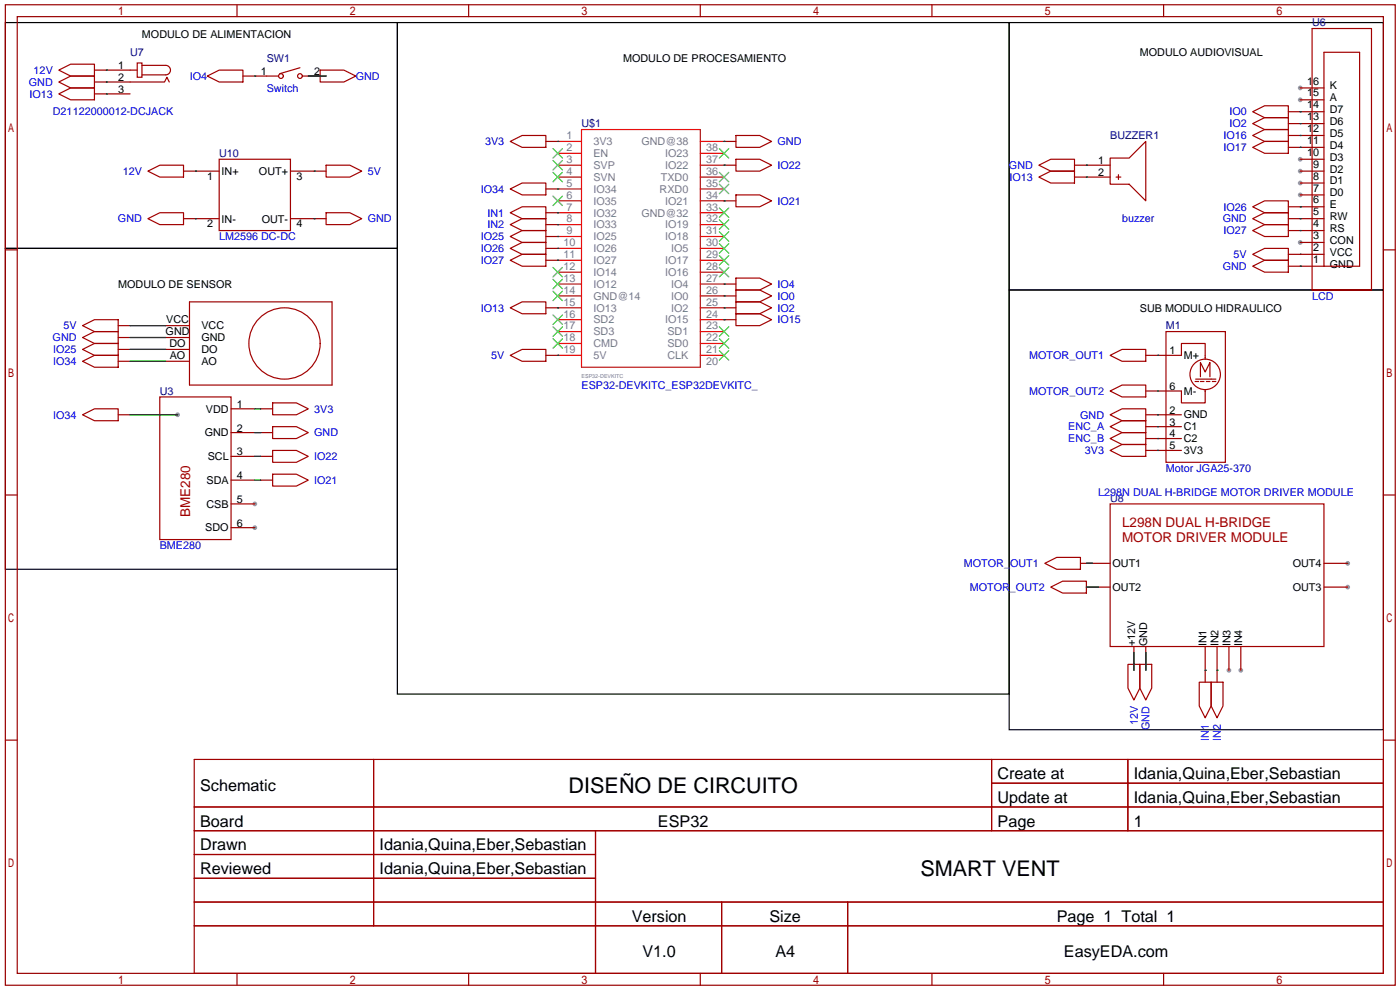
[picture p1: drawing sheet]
<svg xmlns="http://www.w3.org/2000/svg" width="299mm" height="212mm" viewBox="0 0 299 212" stroke-linecap="round" stroke-linejoin="round" font-family="sans-serif">
<g fill="#999">
<circle cx="54.5" cy="107.7" r=".51"/>
<circle cx="54.5" cy="112.8" r=".51"/>
<circle cx="278" cy="51.8" r=".51"/>
<circle cx="278" cy="41.7" r=".51"/>
<circle cx="278" cy="39.1" r=".51"/>
<circle cx="278" cy="36.6" r=".51"/>
<circle cx="278" cy="34" r=".51"/>
<circle cx="278" cy="21.3" r=".51"/>
<circle cx="278" cy="18.8" r=".51"/>
<circle cx="262.8" cy="143.3" r=".51"/>
<circle cx="265.3" cy="143.3" r=".51"/>
<circle cx="288.2" cy="120.4" r=".51"/>
<circle cx="288.2" cy="125.5" r=".51"/>
<circle cx="38" cy="88.6" r=".51"/>
</g>
<g fill="none" stroke="#a10000" stroke-width=".25">
<path d="M44.3 16.3l2.6-1.3h5v2.5h-5zM51.9 16.3h7.7M64.1 14.5l-4.3 1.2M64.6 16.3h5.1M68.5 15h5l2.6 1.3-2.6 1.2h-5zM278 18.8h5.1M280.5 6.1h12.7v55.9h-12.7zM109.1 30.2l2.5-1.2h5.1v2.5h-5.1zM116.7 30.2h2.6M154.8 35.3h2.6M154.8 30.2h2.6M157.4 34h5l2.6 1.3-2.6 1.3h-5z"/>
<path d="M157.4 29h5l2.6 1.2-2.6 1.3h-5zM222.1 35.3l2.6-1.3h5v2.6h-5zM222.1 37.8l2.6-1.2h5v2.5h-5zM229.7 35.3h7.7M229.7 37.8h7.7M237.4 33.8h4l3.6-3.6v12.7l-3.6-3.5h-4zM238.6 37.8h1M239.1 37.3v1.1M267.8 23.9l2.6-1.3h5.1v2.5h-5.1zM267.8 26.4l2.6-1.3h5.1v2.6h-5.1zM267.8 29l2.6-1.3h5.1v2.5h-5.1zM267.8 31.5l2.6-1.3h5.1v2.6h-5.1z"/>
<path d="M275.5 31.5h7.6M275.5 29h7.6M275.5 26.4h7.6M275.5 23.9h7.6M278 39.1h5.1M278 36.6h5.1M278 34h5.1M278 21.3h5.1M109.1 50.5l2.5-1.2h5.1v2.5h-5.1zM109.1 40.4l2.5-1.3h5.1v2.6h-5.1zM116.7 50.5h2.6M116.7 40.4h2.6"/>
<path d="M154.8 42.9h2.6M157.4 41.7h5l2.6 1.2-2.6 1.3h-5zM157.4 59.4h5l2.6 1.3-2.6 1.3h-5zM267.8 54.4l2.6-1.3h5.1v2.5h-5.1zM267.8 56.9l2.6-1.3h5.1v2.6h-5.1zM267.8 49.3l2.6-1.3h5.1v2.5h-5.1zM267.8 46.7l2.6-1.2h5.1v2.5h-5.1zM267.8 44.2l2.6-1.3h5.1v2.6h-5.1zM275.5 54.4h7.6M275.5 56.9h15.2v-45.7h-7.6v45.7M275.5 49.3h7.6M275.5 46.7h7.6"/>
<path d="M275.5 44.2h7.6M278 51.8h5.1M278 41.7h5.1M17.7 72.1l2.5-1.2h5.1v2.5h-5.1zM17.7 69.6l2.5-1.3h5.1v2.6h-5.1zM17.7 77.2l2.5-1.3h5.1v2.6h-5.1zM17.7 74.7l2.5-1.3h5.1v2.5h-5.1zM25.3 69.6h2.5M25.3 72.1h2.5M25.3 74.7h2.5M25.3 77.2h2.5M35.4 69.6h5.1"/>
<path d="M35.4 72.1h5.1M35.4 74.7h5.1M35.4 77.2h5.1M40.5 64.5h30.5v17.8h-30.5zM109.1 75.9l2.5-1.2h5.1v2.5h-5.1zM109.1 65.8l2.5-1.3h5.1v2.6h-5.1zM116.7 75.9h2.6M116.7 65.8h2.6M154.8 68.3h2.6M154.8 60.7h2.6M157.4 67.1h5l2.6 1.2-2.6 1.3h-5zM17.7 88.6l2.5-1.2h5.1v2.5h-5.1z"/>
<path d="M25.3 88.6h2.5M34.2 84.8h15.2v30.5h-15.2zM49.4 87.4h5.1M49.4 92.5h5.1M49.4 97.5h5.1M55.8 87.4h2.5M55.8 92.5h2.5M55.8 97.5h2.5M58.3 86.1h5.1l2.5 1.3-2.5 1.2h-5.1zM58.3 91.2h5.1l2.5 1.3-2.5 1.2h-5.1zM58.3 96.3h5.1l2.5 1.2-2.5 1.3h-5.1zM49.4 102.6h5.1"/>
<path d="M49.4 107.7h5.1M49.4 112.8h5.1M55.8 102.6h2.5M58.3 101.3h5.1l2.5 1.3-2.5 1.3h-5.1z"/>
<circle cx="60.1" cy="16.3" r=".51"/>
<circle cx="64.1" cy="16.3" r=".51"/>
<circle cx="60.8" cy="73.4" r="7.6"/>
</g>
<path d="M1.1 4.8h83.9v48.3h-83.9zM85 4.8h130.8v143.5h-130.8zM215.8 4.8h80v57.2h-80zM1.1 53.1h83.9v68.6h-83.9zM215.8 62h80v94h-80z" fill="none" stroke="#000" stroke-width=".25"/>
<path d="M124.3 27.7h25.4v50.8h-25.4z" fill="none" stroke="#c90d0d" stroke-width=".25"/>
<g fill="none" stroke="#f00" stroke-width=".25">
<path d="M119.3 30.2h5M119.3 32.8h5M119.3 35.3h5M119.3 37.8h5M149.7 30.2h5.1M149.7 32.8h5.1M149.7 35.3h5.1M149.7 37.8h5.1M119.3 40.4h5M119.3 42.9h5M119.3 45.5h5M119.3 48h5"/>
<path d="M119.3 50.5h5M119.3 53.1h5M119.3 55.6h5M119.3 58.2h5M149.7 40.4h5.1M149.7 42.9h5.1M149.7 45.5h5.1M149.7 48h5.1M149.7 50.5h5.1M149.7 53.1h5.1M149.7 55.6h5.1M149.7 58.2h5.1"/>
<path d="M119.3 60.7h5M119.3 63.2h5M119.3 65.8h5M119.3 68.3h5M119.3 70.9h5M119.3 73.4h5M119.3 75.9h5M149.7 60.7h5.1M149.7 63.2h5.1M149.7 65.8h5.1M149.7 68.3h5.1M149.7 70.9h5.1"/>
<path d="M149.7 73.4h5.1M149.7 75.9h5.1"/>
</g>
<g fill="none" stroke="#3c3" stroke-width=".25">
<path d="M118.2 31.8l2.1 2M118.2 34.3l2.1 2M118.2 36.8l2.1 2.1M120.3 31.8l-2.1 2M120.3 34.3l-2.1 2M120.3 36.8l-2.1 2.1M153.8 39.4l2 2M153.8 36.8l2 2.1M153.8 31.8l2 2M155.8 31.8l-2 2M155.8 36.8l-2 2.1M155.8 39.4l-2 2"/>
<path d="M118.2 41.9l2.1 2M118.2 57.2l2.1 2M118.2 59.7l2.1 2M120.3 41.9l-2.1 2M120.3 57.2l-2.1 2M120.3 59.7l-2.1 2M153.8 57.2l2 2M153.8 54.6l2 2M153.8 52.1l2 2M153.8 49.5l2 2.1M153.8 47l2 2M153.8 44.4l2 2.1"/>
<path d="M155.8 57.2l-2 2M155.8 54.6l-2 2M155.8 52.1l-2 2M155.8 49.5l-2 2.1M155.8 47l-2 2M155.8 44.4l-2 2.1M118.2 62.2l2.1 2.1M118.2 67.3l2.1 2M118.2 69.8l2.1 2.1M118.2 72.4l2.1 2M120.3 62.2l-2.1 2.1M120.3 67.3l-2.1 2"/>
<path d="M120.3 69.8l-2.1 2.1M120.3 72.4l-2.1 2M153.8 74.9l2 2.1M153.8 72.4l2 2M153.8 69.8l2 2.1M155.8 74.9l-2 2.1M155.8 72.4l-2 2M155.8 69.8l-2 2.1"/>
</g>
<g fill="none" stroke="#008700" stroke-width=".25">
<path d="M54.5 16.3h.1M65.9 16.3h3.8M119.3 30.2h.1M154.8 35.3h.1M154.8 30.2h.1M232.3 35.3h.1M232.3 37.8h.1M278 23.9h.1M278 26.4h.1M278 29h.1M278 31.5h.1M119.3 50.5h.1"/>
<path d="M119.3 40.4h.1M154.8 42.9h.1M278 54.4h.1M278 56.9h.1M278 49.3h.1M278 46.7h.1M278 44.2h.1M27.8 72.1h7.6M27.8 69.6h7.6M27.8 77.2h7.6M27.8 74.7h7.6M119.3 75.9h.1"/>
<path d="M119.3 65.8h.1M154.8 68.3h.1M154.8 60.7h.1M27.8 88.6h10.2M54.5 87.4h1.3M54.5 92.5h1.3M54.5 97.5h1.3M54.5 102.6h1.3"/>
</g>
<path d="M143.4 130.6h19v3.8h-19z" fill="#fff"/>
<g fill="none" stroke="#900" stroke-width=".25">
<path d="M1.1 1h297.2v209.6h-297.2zM3.7 3.6h292.1v204.4h-292.1zM50.7 1v2.6M100.2 1v2.6M149.7 1v2.6M199.3 1v2.6M248.8 1v2.6M1.1 53.4h2.6M295.8 53.4h2.5M1.1 105.8h2.6M295.8 105.8h2.5M1.1 158.2h2.6"/>
<path d="M295.8 158.2h2.5M50.7 208v2.6M100.2 208v2.6M149.7 208v2.6M199.3 208v2.6M248.8 208v2.6"/>
</g>
<g fill="none" stroke="#a10000" stroke-width=".25">
<path d="M12.6 15l2.5-1.3h5.1v2.6h-5.1zM12.6 17.5l2.5-1.2h5.1v2.5h-5.1zM20.2 17.5h15l.5-1 .5 1M20.2 15h9.1M29.3 13.5h1.1v3h-1.1zM30.4 14h5a1.02 1.02 0 0 1 1 1 1.02 1.02 0 0 1-1 1h-5M12.6 20.1l2.5-1.3h5.1v2.5h-5.1zM20.2 20.1h7.6M31.6 36.6l2.6-1.3h5v2.5h-5zM39.2 36.6h7.7M46.9 34h15.2v15.3h-15.2zM62.1 36.6h7.6"/>
<path d="M69.7 35.3h5.1l2.5 1.3-2.5 1.2h-5.1zM31.6 46.7l2.6-1.2h5v2.5h-5zM39.2 46.7h7.7M62.1 46.7h7.6M69.7 45.5h5.1l2.5 1.2-2.5 1.3h-5.1zM109.1 53.1l2.5-1.3h5.1v2.6h-5.1zM109.1 55.6l2.5-1.2h5.1v2.5h-5.1zM109.1 45.5l2.5-1.3h5.1v2.5h-5.1zM109.1 48l2.5-1.3h5.1v2.6h-5.1zM116.7 53.1h2.6M116.7 55.6h2.6M116.7 45.5h2.6"/>
<path d="M116.7 48h2.6M154.8 63.2h2.6M154.8 65.8h2.6M157.4 62h5l2.6 1.2-2.6 1.3h-5zM157.4 64.5h5l2.6 1.3-2.6 1.3h-5zM237.4 75.9l2.5-1.2h5.1v2.5h-5.1zM245 75.9h7.6v-2.5h5.1v3.4M249.3 70.9h12.7v27.9h-12.7zM237.4 83.6l2.5-1.3h5.1v2.5h-5.1zM237.4 88.6l2.5-1.2h5.1v2.5h-5.1zM237.4 91.2l2.5-1.3h5.1v2.6h-5.1zM237.4 93.7l2.5-1.2h5.1v2.5h-5.1z"/>
<path d="M237.4 96.3l2.5-1.3h5.1v2.5h-5.1zM245 83.6h7.6v2.5h5.1v-2.5M245 88.6h7.6M245 91.2h7.6M245 93.7h7.6M245 96.3h7.6M255.5 81.5h.8M255.7 81h4.3M256.7 80.5v-3l1 2 1-2v3M256.7 81.5h.7M257.7 83.3v.4M257.9 81.5h.8"/>
<path d="M259.2 81.5h.8M260.9 80a3.3 3.3 0 0 0-4.6-2.9 3.3 3.3 0 0 0-.7 5.4 3.3 3.3 0 0 0 5.2-1.7l.1-.6M237.4 107.7h45.7v30.5h-45.7zM223.4 120.4l2.5-1.3h5.1v2.6h-5.1zM224.7 125.5l2.5-1.3h5.1v2.5h-5.1zM231 120.4h6.4M232.3 125.5h5.1M242.4 138.2v5.1M245 138.2v5.1M257.7 138.2v7.6M260.2 138.2v7.6M262.8 138.2v5.1"/>
<path d="M265.3 138.2v5.1M283.1 120.4h5.1M283.1 125.5h5.1M241.2 142h2.5v5.1l-1.3 2.5-1.2-2.5zM243.7 142h2.6v5.1l-1.3 2.5-1.3-2.5zM256.4 145.8h2.6v5.1l-1.3 2.5-1.3-2.5zM259 145.8h2.5v5.1l-1.3 2.5-1.2-2.5zM41.5 162.3h254.3v45.7h-254.3zM41.5 172.5h254.3M41.5 177.5h254.3M79.9 162.3v35.6M127.3 177.5v30.5"/>
<path d="M212 162.3v15.2M212 167.4h83.8M241.2 162.3v15.2M41.5 182.6h85.8M41.5 192.8h254.3M41.5 187.7h85.8M41.5 197.9h254.3M154.3 192.8v15.2M181.2 192.8v15.2"/>
</g>
<g fill="none" stroke="#008700" stroke-width=".25">
<path d="M22.7 15h.1M22.7 17.5h.1M22.7 20.1h.1M41.8 36.6h.1M67.2 36.6h.1M41.8 46.7h.1M67.2 46.7h.1M119.3 53.1h.1M119.3 55.6h.1M119.3 45.5h.1M119.3 48h.1M154.8 63.2h.1"/>
<path d="M154.8 65.8h.1M247.5 75.9h.1M247.5 83.6h.1M247.5 88.6h.1M247.5 91.2h.1M247.5 93.7h.1M247.5 96.3h.1M232.3 125.5h2.5M232.3 120.4h1.3M242.4 139.4v3.9M245 139.4v3.9M257.7 143.3h.1"/>
<path d="M260.2 143.3h.1"/>
</g>
<g font-size="4.6">
<text x="121.6" y="169.4">DISEÑO DE CIRCUITO</text>
<text x="196.8" y="187.2">SMART VENT</text>
</g>
<g font-size="3.5">
<text x="213.3" y="166.5">Create at</text>
<text x="242.4" y="166.5">Idania,Quina,Eber,Sebastian</text>
<text x="42.8" y="169.1">Schematic</text>
<text x="213.3" y="171.6">Update at</text>
<text x="242.4" y="171.6">Idania,Quina,Eber,Sebastian</text>
<text x="42.8" y="176.7">Board</text>
<text x="140.7" y="176.7">ESP32</text>
<text x="213.3" y="176.7">Page</text>
<text x="242.4" y="176.7">1</text>
<text x="42.8" y="181.8">Drawn</text>
<text x="81.2" y="181.8">Idania,Quina,Eber,Sebastian</text>
<text x="42.8" y="186.8">Reviewed</text>
<text x="81.2" y="186.8">Idania,Quina,Eber,Sebastian</text>
<text x="135.1" y="197">Version</text>
<text x="164.5" y="197">Size</text>
<text x="225.9" y="197">Page 1 Total 1</text>
<text x="137.4" y="204.6">V1.0</text>
<text x="165.8" y="204.6">A4</text>
<text x="227.5" y="204.6">EasyEDA.com</text>
</g>
<g font-size="2.9" fill="#a00000">
<text x="40.6" y="110.5" transform="rotate(-90 40.6 110.5)">BME280</text>
<text x="239.9" y="112.6">L298N DUAL H-BRIDGE</text>
<text x="239.9" y="115.8">MOTOR DRIVER MODULE</text>
</g>
<g font-size="2.3" fill="#000080">
<text x="280.5" y="5.6">U6</text>
<text x="27.8" y="12">U7</text>
<text x="57" y="13.3">SW1</text>
<text x="124.3" y="27.2">U$1</text>
<text x="237.4" y="29.8">BUZZER1</text>
<text x="46.9" y="33.6">U10</text>
<text x="249.3" y="70.4">M1</text>
<text x="34.2" y="84.4">U3</text>
<text x="237.4" y="107.2">U8</text>
</g>
<g font-size="2.3">
<text x="30.4" y="8.2">MODULO DE ALIMENTACION</text>
<text x="243.7" y="12">MODULO AUDIOVISUAL</text>
<text x="25.3" y="14.8">1</text>
<text x="25.3" y="17.3">2</text>
<text x="55.7" y="16">1</text>
<text x="67.2" y="16">2</text>
<text x="133.2" y="13.3">MODULO DE PROCESAMIENTO</text>
<text x="25.3" y="19.8">3</text>
<text x="279.5" y="23.2">14</text>
<text x="279.5" y="20.6">15</text>
<text x="279.5" y="18.1">16</text>
<text x="284.3" y="21.6">A</text>
<text x="284.3" y="19.1">K</text>
<text x="279.5" y="28.2">12</text>
<text x="279.5" y="25.7">13</text>
<text x="284.3" y="29.3">D5</text>
<text x="284.3" y="26.7">D6</text>
<text x="284.3" y="24.2">D7</text>
<text x="234.8" y="35.1">1</text>
<text x="279.5" y="33.3">10</text>
<text x="279.5" y="30.8">11</text>
<text x="280.8" y="35.9">9</text>
<text x="284.3" y="34.3">D3</text>
<text x="284.3" y="31.8">D4</text>
<text x="44.3" y="38.4">1</text>
<text x="47.4" y="37.4">IN+</text>
<text x="55.4" y="37.4">OUT+</text>
<text x="63.4" y="38.4">3</text>
<text x="234.8" y="37.6">2</text>
<text x="280.8" y="40.9">7</text>
<text x="280.8" y="38.4">8</text>
<text x="284.3" y="42">D0</text>
<text x="284.3" y="39.4">D1</text>
<text x="284.3" y="36.9">D2</text>
<text x="47.4" y="47.6">IN-</text>
<text x="56" y="47.6">OUT-</text>
<text x="280.8" y="46">5</text>
<text x="280.8" y="43.5">6</text>
<text x="284.3" y="47">RW</text>
<text x="284.3" y="44.5">E</text>
<text x="44.3" y="48.6">2</text>
<text x="63.4" y="48.6">4</text>
<text x="280.8" y="53.6">2</text>
<text x="280.8" y="51.1">3</text>
<text x="280.8" y="48.6">4</text>
<text x="284.3" y="52.1">CON</text>
<text x="284.3" y="49.6">RS</text>
<text x="280.8" y="56.2">1</text>
<text x="284.3" y="57.2">GND</text>
<text x="284.3" y="54.7">VCC</text>
<text x="25.3" y="61.5">MODULO DE SENSOR</text>
<text x="35.4" y="71.7">GND</text>
<text x="35.5" y="69.1">VCC</text>
<text x="43.1" y="70.4">VCC</text>
<text x="243.7" y="66.6">SUB MODULO HIDRAULICO</text>
<text x="36.2" y="74.2">DO</text>
<text x="36.3" y="76.8">AO</text>
<text x="43.1" y="72.9">GND</text>
<text x="43.1" y="75.5">DO</text>
<text x="250" y="75.7">1</text>
<text x="253.1" y="76.7">M+</text>
<text x="43.1" y="78">AO</text>
<text x="250" y="83.3">6</text>
<text x="44" y="88.2">VDD</text>
<text x="50.7" y="87.1">1</text>
<text x="250" y="88.4">2</text>
<text x="253.1" y="84.4">M-</text>
<text x="253.1" y="89.4">GND</text>
<text x="43.8" y="93.2">GND</text>
<text x="50.7" y="92.2">2</text>
<text x="250" y="91">3</text>
<text x="250" y="93.5">4</text>
<text x="253.1" y="92">C1</text>
<text x="253.1" y="94.5">C2</text>
<text x="44.4" y="98.3">SCL</text>
<text x="50.7" y="97.3">3</text>
<text x="250" y="96">5</text>
<text x="253.1" y="97.1">3V3</text>
<text x="44.1" y="103.4">SDA</text>
<text x="50.7" y="102.4">4</text>
<text x="50.7" y="107.5">5</text>
<text x="43.9" y="113.6">SDO</text>
<text x="44.1" y="108.5">CSB</text>
<text x="50.7" y="112.5">6</text>
<text x="237.9" y="121.2">OUT1</text>
<text x="276.4" y="121.2">OUT4</text>
<text x="237.9" y="126.3">OUT2</text>
<text x="276.4" y="126.3">OUT3</text>
<text x="242.7" y="138.2" transform="rotate(-90 242.7 138.2)">+12V</text>
<text x="245.3" y="138.2" transform="rotate(-90 245.3 138.2)">GND</text>
<text x="258" y="138.2" transform="rotate(-90 258 138.2)">IN1</text>
<text x="260.5" y="138.2" transform="rotate(-90 260.5 138.2)">IN2</text>
<text x="263.1" y="138.2" transform="rotate(-90 263.1 138.2)">IN3</text>
<text x="265.6" y="138.2" transform="rotate(-90 265.6 138.2)">IN4</text>
</g>
<g font-size="2.3" fill="#00f">
<text x="7.2" y="15.8">12V</text>
<text x="40.6" y="17.1">IO4</text>
<text x="76.1" y="17.1">GND</text>
<text x="6.2" y="18.3">GND</text>
<text x="6.3" y="20.9">IO13</text>
<text x="57" y="19.6">Switch</text>
<text x="11.3" y="24.7">D21122000012-DCJACK</text>
<text x="261.6" y="29.8">IO16</text>
<text x="262.9" y="24.7">IO0</text>
<text x="262.9" y="27.2">IO2</text>
<text x="103.7" y="31">3V3</text>
<text x="166.2" y="31">GND</text>
<text x="261.6" y="32.3">IO17</text>
<text x="26.2" y="37.4">12V</text>
<text x="78.6" y="37.4">5V</text>
<text x="102.8" y="41.2">IO34</text>
<text x="166.2" y="36.1">IO22</text>
<text x="215.7" y="36.1">GND</text>
<text x="215.8" y="38.7">IO13</text>
<text x="25.2" y="47.5">GND</text>
<text x="78.6" y="47.5">GND</text>
<text x="104.2" y="46.3">IN1</text>
<text x="166.2" y="43.7">IO21</text>
<text x="239.9" y="47.5">buzzer</text>
<text x="261.4" y="47.5">GND</text>
<text x="261.6" y="45">IO26</text>
<text x="46.9" y="51.4">LM2596 DC-DC</text>
<text x="102.8" y="51.4">IO25</text>
<text x="102.8" y="53.9">IO26</text>
<text x="104.2" y="48.8">IN2</text>
<text x="261.6" y="50.1">IO27</text>
<text x="102.8" y="56.4">IO27</text>
<text x="261.4" y="57.7">GND</text>
<text x="263.7" y="55.2">5V</text>
<text x="166.2" y="61.5">IO4</text>
<text x="166.2" y="64.1">IO0</text>
<text x="280.5" y="64.1">LCD</text>
<text x="13.6" y="70.4">5V</text>
<text x="102.8" y="66.6">IO13</text>
<text x="166.2" y="69.1">IO15</text>
<text x="166.2" y="66.6">IO2</text>
<text x="11.3" y="72.9">GND</text>
<text x="11.4" y="75.5">IO25</text>
<text x="105" y="76.8">5V</text>
<text x="220.1" y="76.8">MOTOR_OUT1</text>
<text x="11.4" y="78">IO34</text>
<text x="124.3" y="83.1">ESP32-DEVKITC_ESP32DEVKITC_</text>
<text x="11.4" y="89.5">IO34</text>
<text x="67.2" y="88.2">3V3</text>
<text x="220.1" y="84.4">MOTOR_OUT2</text>
<text x="231" y="89.5">GND</text>
<text x="67.2" y="93.3">GND</text>
<text x="228.4" y="92">ENC_A</text>
<text x="228.4" y="94.5">ENC_B</text>
<text x="67.2" y="98.3">IO22</text>
<text x="232" y="97.1">3V3</text>
<text x="249.3" y="100.9">Motor JGA25-370</text>
<text x="67.2" y="103.4">IO21</text>
<text x="234.8" y="106">L298N DUAL H-BRIDGE MOTOR DRIVER MODULE</text>
<text x="34.2" y="117.4">BME280</text>
<text x="206.1" y="121.2">MOTOR_OUT1</text>
<text x="207.4" y="126.3">MOTOR_OUT2</text>
<text x="243.3" y="155" transform="rotate(-90 243.3 155)">12V</text>
<text x="245.8" y="156" transform="rotate(-90 245.8 156)">GND</text>
<text x="258.5" y="158.3" transform="rotate(-90 258.5 158.3)">IN1</text>
<text x="261" y="158.3" transform="rotate(-90 261 158.3)">IN2</text>
</g>
<g font-size="2.3" fill="#7e7e7e">
<text x="121.2" y="29.8">1</text>
<text x="121.2" y="32.3">2</text>
<text x="121.2" y="34.8">3</text>
<text x="126.9" y="31">3V3</text>
<text x="126.9" y="33.6">EN</text>
<text x="137.1" y="31">GND@38</text>
<text x="142.2" y="33.6">IO23</text>
<text x="151" y="34.8">37</text>
<text x="151" y="32.3">38</text>
<text x="121.2" y="37.4">4</text>
<text x="121.2" y="39.9">5</text>
<text x="126.9" y="36.1">SVP</text>
<text x="126.9" y="38.7">SVN</text>
<text x="126.9" y="41.2">IO34</text>
<text x="141" y="41.2">RXD0</text>
<text x="141.3" y="38.7">TXD0</text>
<text x="142.2" y="36.1">IO22</text>
<text x="151" y="39.9">35</text>
<text x="151" y="37.4">36</text>
<text x="121.2" y="42.5">6</text>
<text x="121.2" y="45">7</text>
<text x="121.2" y="47.5">8</text>
<text x="126.9" y="43.7">IO35</text>
<text x="126.9" y="46.3">IO32</text>
<text x="137.1" y="46.3">GND@32</text>
<text x="142.2" y="43.7">IO21</text>
<text x="151" y="47.5">32</text>
<text x="151" y="45">33</text>
<text x="151" y="42.5">34</text>
<text x="120.5" y="52.6">10</text>
<text x="121.2" y="50.1">9</text>
<text x="126.9" y="48.8">IO33</text>
<text x="126.9" y="51.4">IO25</text>
<text x="126.9" y="53.9">IO26</text>
<text x="142.2" y="51.4">IO18</text>
<text x="142.2" y="48.8">IO19</text>
<text x="143.5" y="53.9">IO5</text>
<text x="151" y="52.6">30</text>
<text x="151" y="50.1">31</text>
<text x="120.5" y="55.2">11</text>
<text x="120.5" y="57.7">12</text>
<text x="126.9" y="56.4">IO27</text>
<text x="126.9" y="59">IO14</text>
<text x="142.2" y="59">IO16</text>
<text x="142.2" y="56.4">IO17</text>
<text x="151" y="57.7">28</text>
<text x="151" y="55.2">29</text>
<text x="120.5" y="60.2">13</text>
<text x="120.5" y="62.8">14</text>
<text x="120.5" y="65.3">15</text>
<text x="126.9" y="61.5">IO12</text>
<text x="126.9" y="64.1">GND@14</text>
<text x="143.5" y="64.1">IO0</text>
<text x="143.5" y="61.5">IO4</text>
<text x="151" y="65.3">25</text>
<text x="151" y="62.8">26</text>
<text x="151" y="60.2">27</text>
<text x="120.5" y="67.9">16</text>
<text x="120.5" y="70.4">17</text>
<text x="126.9" y="66.6">IO13</text>
<text x="126.9" y="69.1">SD2</text>
<text x="126.9" y="71.7">SD3</text>
<text x="142.2" y="69.1">IO15</text>
<text x="142.7" y="71.7">SD1</text>
<text x="143.5" y="66.6">IO2</text>
<text x="151" y="70.4">23</text>
<text x="151" y="67.9">24</text>
<text x="120.5" y="72.9">18</text>
<text x="120.5" y="75.5">19</text>
<text x="126.9" y="74.2">CMD</text>
<text x="126.9" y="76.8">5V</text>
<text x="142.7" y="76.8">CLK</text>
<text x="142.7" y="74.2">SD0</text>
<text x="151" y="75.5">21</text>
<text x="151" y="72.9">22</text>
<text x="151" y="78">20</text>
</g>
<text font-size="1.2" fill="#808080" x="124.3" y="80.8">ESP32-DEVKITC</text>
</svg>
